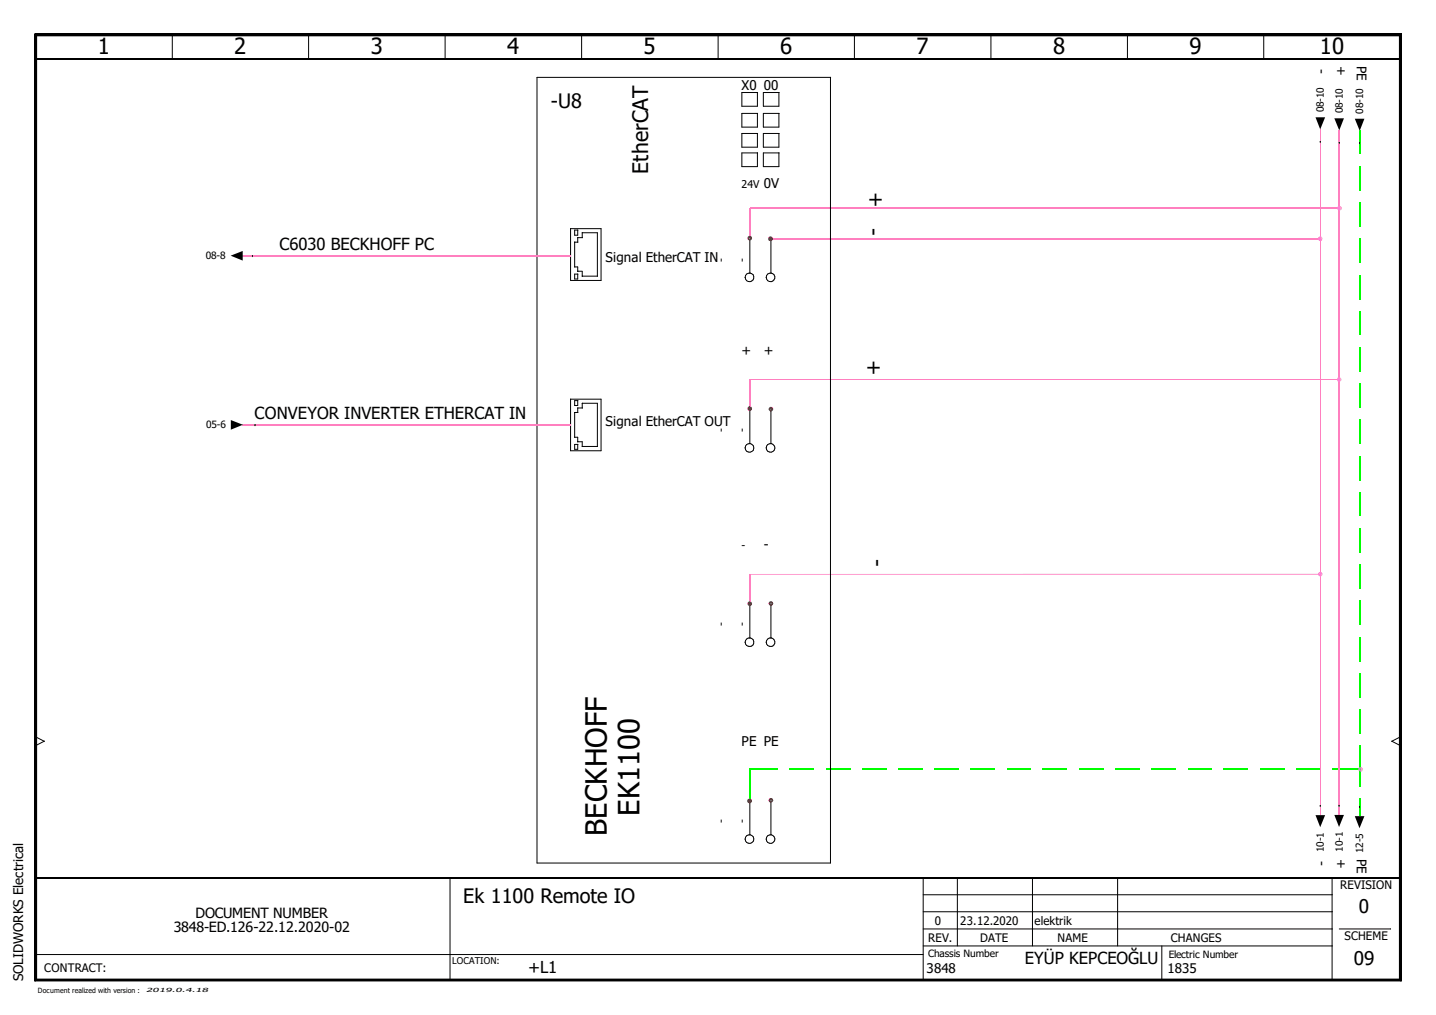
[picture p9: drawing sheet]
<svg xmlns="http://www.w3.org/2000/svg" width="297mm" height="210mm" viewBox="0 0 297 210" stroke-linecap="round" stroke-linejoin="round" font-family="sans-serif">
<path d="M0 0h297v209.9h-297z" fill="none" stroke="#fff" stroke-width=".21"/>
<g fill="none" stroke="#000" stroke-width=".21">
<path d="M7.2 7l.4 .4zM7.2 7h282.6zM7.2 7v195.9zM7.2 7h282.6v195.9h-282.6zM7.6 7.4h281.9zM7.6 7.4v195.1zM7.6 7.4h281.9v195.1h-281.9zM35.7 7.2l-.1 4.9M63.9 7.2l-.1 4.9M92.1 7.2v4.9M120.4 7.2l-.1 4.9M148.6 7.2l-.1 4.9"/>
<path d="M153.5 19.1h3.2v2.9h-3.2zM157.9 19.1h3.2v2.9h-3.2zM171.8 16v162.5h-60.7v-162.5h60.7M176.8 7.2l-.1 4.9M205 7.2v4.9M233.3 7.2l-.1 4.9M261.4 7.2v4.9M289.5 7.4v195.1zM289.8 7l-.3 .4zM289.8 7v195.9zM153.5 27.6h3.2v2.8h-3.2zM153.5 23.5h3.2v2.8h-3.2z"/>
<path d="M153.5 31.6h3.2v2.9h-3.2zM157.9 27.6h3.3l-.1 2.8h-3.2zM157.9 23.5h3.2v2.8h-3.2zM157.9 31.6h3.2v2.9h-3.2zM273.1 29.3h.1M277 29.5h.1M281.3 29.5h.1M52.2 52.9h.1M118 47.3h6.3v10.7h-6.3zM119.5 47.6v1h-.6v-1h.6M119.5 56.7v1h-.6v-1h.6M119.5 50.1h-.6v5.1h.6v.9h.9v1h3.2"/>
<path d="M120.4 49.1v-1h3.2v9M120.5 49.1h-1v1M154.1 57.4h.1M155.1 49.5v7M155.1 56.5a.9 .9 0 0 1 .8 .9 .9 .9 0 0 1-.9 .9 .9 .9 0 0 1-.9-.9M155.1 56.5a.88 .88 0 0 0-1 .9M158.5 57.4h.1M159.5 49.5v7M159.5 56.5a.89 .89 0 0 1 .8 .9 .89 .89 0 0 1-1 .8 .89 .89 0 0 1-.8-.8M159.5 56.5a.88 .88 0 0 0-1 .9M52.7 87.8h.1M118 82.5h6.3v10.7h-6.3z"/>
<path d="M119.5 82.8v1.1h-.6v-1.1h.6M119.5 91.9v1h-.6v-1h.6M119.5 85.3h-.6v5.1h.6v1h.9v.9h3.2M120.4 84.4v-1h3.2v8.9M120.5 84.4h-1v.9M154.1 92.6h.1M155.1 84.8v6.9M155.1 91.7a.91 .91 0 0 1 .9 1 .91 .91 0 0 1-1 .9 .91 .91 0 0 1-.9-1M155.1 91.7a.88 .88 0 0 0-1 .9M158.5 92.6h.1M159.5 84.8v6.9M159.5 91.7a.9 .9 0 0 1 .8 1 .9 .9 0 0 1-.9 .8 .9 .9 0 0 1-.9-.9"/>
<path d="M159.5 91.7a.88 .88 0 0 0-1 .9M154.1 132.8h.1M155.1 125v7M158.5 132.8h.1M159.5 125v7M7.4 152.4l1.7 .9M9.1 153.3l-1.7 .9M9.1 153.3h.1M287.9 153.3l1.8 .9M287.9 153.3h.1M289.6 152.4l-1.7 .9M154.1 173.5h.1"/>
<path d="M155.1 165.7v6.9M155.1 172.6a.9 .9 0 0 1 .8 1 .9 .9 0 0 1-.9 .8 .9 .9 0 0 1-.9-.9M155.1 172.6a.88 .88 0 0 0-1 .9M158.5 173.5h.1M159.5 165.7v6.9M159.5 172.6a.89 .89 0 0 1 .8 1 .89 .89 0 0 1-1 .8 .89 .89 0 0 1-.8-.9M159.5 172.6a.88 .88 0 0 0-1 .9M273.1 166.6h.1M277 166.5h.1M281.2 166.8h.1M7.4 197.4h183.6M93.1 181.5v21.2"/>
<path d="M191 195.6h84.6M191 192.1h84.6M191 188.6h84.6M191 185h84.6M191 181.5v21.2M198.1 181.5l-.1 14.1M213.6 181.5v14.1M231.2 181.5v14.1M240.3 195.6l.1 7.1M275.6 181.5l-.1 21.2M277 192.1h10.7M7.2 202.9h282.6z"/>
<path d="M7.6 202.5l-.4 .4zM7.6 202.5h281.9zM289.5 202.5l.3 .4z"/>
<circle cx="155" cy="132.8" r=".9"/>
<circle cx="159.4" cy="132.8" r=".9"/>
</g>
<path d="M7.2 7.2h282.6M7.2 202.7h282.6" fill="none" stroke="#000" stroke-width=".38"/>
<path d="M7.2 7l.4 .4zM289.8 7l-.3 .4zM272.1 24.3h2l-1 2.5zM276 24.5h2l-1 2.5zM280.2 24.6h2l-.9 2.5zM47.7 52.9l2.5-1v2zM47.7 86.9l2.5 .9-2.5 1.1zM272.1 168.6h2l-1 2.5zM276 168.5h2l-1 2.5zM280.2 168.8h2l-1 2.5zM7.6 202.5l-.4 .4zM289.5 202.5l.3 .4z" fill="#000"/>
<path d="M7.4 7v195.9M7.4 12.1h282.2M289.6 7v195.9M7.4 181.5h282.2" fill="none" stroke="#000" stroke-width=".34"/>
<g fill="none" stroke="#0f0" stroke-width=".25">
<path d="M155.1 159v6.7M155.1 159.1h5.8M163.4 159.1h5M170.9 159.1h4.9M178.3 159.1h5M185.8 159.1h5M193.3 159.1h5M200.8 159.1h5M208.3 159.1h4.9M215.7 159.1h5M223.2 159.1h5M230.7 159.1h5"/>
<path d="M238.2 159.1h5M245.7 159.1h5M253.1 159.1h5M260.6 159.1h5M268.1 159.1h5M275.6 159.1h5.8"/>
</g>
<path d="M273.1 26.7v141.9M277 26.9v141.6M50.2 52.9h67.9M159.4 49.4h113.7M277.1 43.1h-122v6.2M277.1 78.5h-122v6M50.2 87.9h67.9M273.1 118.8h-118v6" fill="none" stroke="#ff7fbf" stroke-width=".21"/>
<g fill="none" stroke="#0f0" stroke-width=".21">
<path d="M281.2 27v4.9M281.2 34.4v5M281.2 41.9v5M281.2 49.4v5M281.2 56.9v5M281.2 64.4v4.9M281.2 71.8v5M281.2 79.3v5M281.2 86.8v5M281.2 94.3v5M281.2 101.8v5M281.2 109.3v5"/>
<path d="M281.2 116.8v5M281.2 124.2v5M281.2 131.7v5M281.2 139.2v5M281.2 146.7v5M281.2 154.2v8.5M281.2 165.2v3.6"/>
</g>
<g fill="#ff7fdf">
<path d="M281.5 159l.3-.3 .1 .4z"/>
<path d="M281.4 158.6l.4 .1-.3 .3z"/>
<path d="M281.1 158.7l.3-.1v.4z"/>
<path d="M281.1 158.7l.3 .4h-.5z"/>
<path d="M280.9 159.1h.5l-.3 .4z"/>
<path d="M281.4 159.1v.5l-.3-.1z"/>
<path d="M281.4 159.1l.4 .4-.4 .1z"/>
<path d="M281.5 159.1h.4l-.1 .4z"/>
<path d="M277.1 43l.3-.3 .2 .4z"/>
<path d="M277.1 42.6l.3 .1-.3 .3z"/>
<path d="M276.7 42.7l.4-.1v.4z"/>
<path d="M276.7 42.7l.3 .4h-.4z"/>
<path d="M276.6 43.1h.4l-.3 .3z"/>
<path d="M277 43.1l.1 .5-.4-.2z"/>
<path d="M277.1 43.1l.3 .3-.3 .2z"/>
<path d="M277.1 43.1h.5l-.2 .3z"/>
<path d="M277 78.4l.4-.3 .1 .4z"/>
<path d="M277 78l.4 .1-.4 .3z"/>
<path d="M276.6 78.1l.4-.1v.4z"/>
<path d="M276.6 78.1l.3 .4h-.4z"/>
<path d="M276.5 78.5h.5l-.4 .3z"/>
<path d="M276.6 78.8l.4-.3v.5z"/>
<path d="M277 78.5l.4 .3-.4 .2z"/>
<path d="M277 78.5h.5l-.1 .3z"/>
<path d="M273.1 118.7l.3-.3 .2 .3z"/>
<path d="M273.1 118.2l.3 .2-.3 .3z"/>
<path d="M272.8 118.4l.3-.2v.5z"/>
<path d="M272.8 118.4l.2 .3h-.4z"/>
<path d="M272.6 118.7l.4 .1-.2 .3z"/>
<path d="M273 118.8l.1 .5-.3-.2z"/>
<path d="M273.1 118.8l.3 .3-.3 .2z"/>
<path d="M273.1 118.7h.5l-.2 .4z"/>
<path d="M273.1 49.3l.3-.3 .2 .4z"/>
<path d="M273.1 48.9l.3 .1-.3 .3z"/>
<path d="M272.8 49l.3-.1v.4z"/>
<path d="M272.8 49l.2 .4h-.4z"/>
<path d="M272.6 49.4h.4l-.2 .3z"/>
<path d="M273 49.4l.1 .5-.3-.2z"/>
<path d="M273.1 49.4l.3 .3-.3 .2z"/>
<path d="M273.1 49.4h.5l-.2 .3z"/>
</g>
<g fill="#a50000">
<path d="M159.5 124.8l.3-.3 .2 .3z"/>
<path d="M159.5 124.3l.3 .2-.3 .3z"/>
<path d="M159.1 124.5l.4-.2v.5z"/>
<path d="M159.1 124.5l.3 .3h-.4z"/>
<path d="M159 124.8h.4l-.3 .3z"/>
<path d="M159.4 124.8l.1 .5-.4-.2z"/>
<path d="M159.5 124.8l.3 .3-.3 .2z"/>
<path d="M159.5 124.8h.5l-.2 .3z"/>
<path d="M159.8 84.2l.2 .4h-.5z"/>
<path d="M159.5 84.1l.3 .1-.3 .4z"/>
<path d="M159.1 84.2l.4-.1v.5z"/>
<path d="M159.1 84.2l.3 .4h-.4z"/>
<path d="M159 84.6l.4 .1-.3 .3z"/>
<path d="M159.4 84.7l.1 .4-.4-.1z"/>
<path d="M159.5 84.7l.3 .3-.3 .1z"/>
<path d="M159.5 84.6h.5l-.2 .4z"/>
<path d="M159.8 165.1l.2 .4h-.5z"/>
<path d="M159.5 165l.3 .1-.3 .4z"/>
<path d="M159.1 165.1l.4-.1v.4z"/>
<path d="M159.1 165.1l.3 .4h-.4z"/>
<path d="M159 165.5l.4 .1-.3 .3z"/>
<path d="M159.4 165.6l.1 .4-.4-.1z"/>
<path d="M159.5 165.6l.3 .3-.3 .1z"/>
<path d="M159.5 165.5h.5l-.2 .4z"/>
<path d="M159.7 49l.2 .4h-.5z"/>
<path d="M159.4 48.9l.3 .1-.3 .3z"/>
<path d="M159 49l.4-.1v.4z"/>
<path d="M159 49l.3 .4h-.4z"/>
<path d="M158.9 49.4h.4l-.3 .3z"/>
<path d="M159.3 49.4l.1 .5-.4-.2z"/>
<path d="M159.4 49.4l.3 .3-.3 .2z"/>
<path d="M159.4 49.4h.5l-.2 .3z"/>
<path d="M155.1 124.8l.3-.3 .2 .3z"/>
<path d="M155.1 124.3l.3 .2-.3 .3z"/>
<path d="M154.7 124.5l.4-.2v.5z"/>
<path d="M154.7 124.5l.4 .3h-.5z"/>
<path d="M154.6 124.8l.5 .1-.4 .3z"/>
<path d="M154.7 125.2l.4-.3v.4z"/>
<path d="M155.1 124.9l.3 .3-.3 .1z"/>
<path d="M155.1 124.9l.5-.1-.2 .4z"/>
<path d="M155.1 49.2l.3-.3 .2 .4z"/>
<path d="M155.1 48.8l.3 .1-.3 .3z"/>
<path d="M154.7 48.9l.4-.1v.4z"/>
<path d="M154.7 48.9l.3 .4h-.4z"/>
<path d="M154.6 49.3h.5l-.4 .3z"/>
<path d="M154.7 49.6l.4-.3v.4z"/>
<path d="M155.1 49.3l.3 .3-.3 .1z"/>
<path d="M155.1 49.3h.5l-.2 .3z"/>
<path d="M155.1 84.5l.3-.3 .2 .3z"/>
<path d="M155.1 84l.3 .2-.3 .3z"/>
<path d="M154.7 84.2l.4-.2v.5z"/>
<path d="M154.7 84.2l.4 .3h-.5z"/>
<path d="M154.6 84.5h.5l-.4 .3z"/>
<path d="M154.7 84.8l.4-.3v.5z"/>
<path d="M155.1 84.5l.3 .3-.3 .2z"/>
<path d="M155.1 84.5h.5l-.2 .3z"/>
<path d="M155.4 165.3l.2 .4h-.5z"/>
<path d="M155.1 165.1l.3 .2-.3 .3z"/>
<path d="M154.7 165.3l.4-.2v.5z"/>
<path d="M154.7 165.3l.3 .4h-.4z"/>
<path d="M154.6 165.7h.4l-.3 .3z"/>
<path d="M154.7 166l.4-.3v.5z"/>
<path d="M155.1 165.7l.3 .3-.3 .2z"/>
<path d="M155.1 165.7h.5l-.2 .3z"/>
</g>
<g font-size="6">
<text x="125.5" y="172.9" transform="rotate(-90 125.5 172.9)">BECKHOFF</text>
<text x="132.3" y="168.7" transform="rotate(-90 132.3 168.7)">EK1100</text>
</g>
<g font-size="4.6">
<text x="20.2" y="11.3">1</text>
<text x="48.5" y="11.3">2</text>
<text x="76.7" y="11.3">3</text>
<text x="104.9" y="11.3">4</text>
<text x="133.1" y="11.3">5</text>
<text x="161.4" y="11.3">6</text>
<text x="189.6" y="11.3">7</text>
<text x="217.8" y="11.3">8</text>
<text x="246" y="11.3">9</text>
<text x="273" y="11.3">10</text>
</g>
<g font-size="4.4">
<text x="134.1" y="35.9" transform="rotate(-90 134.1 35.9)">EtherCAT</text>
<text x="179.7" y="39.6" transform="rotate(90 179.7 39.6)">+</text>
<text x="179.3" y="47.2" transform="rotate(90 179.3 47.2)">-</text>
<text x="179.3" y="74.4" transform="rotate(90 179.3 74.4)">+</text>
<text x="180.1" y="115.7" transform="rotate(90 180.1 115.7)">-</text>
</g>
<g font-size="4.1">
<text x="114" y="22.3">-U8</text>
<text x="95.8" y="186.7">Ek 1100 Remote IO</text>
</g>
<g font-size="3.9">
<text x="281.1" y="188.8">0</text>
<text x="280" y="199.5">09</text>
</g>
<g font-size="3.4">
<text x="57.8" y="51.7">C6030 BECKHOFF PC</text>
<text x="52.7" y="86.6">CONVEYOR INVERTER ETHERCAT IN</text>
<text x="109.3" y="201.1">+L1</text>
<text x="212" y="199.4">EYÜP KEPCEOĞLU</text>
</g>
<g font-size="2.9">
<text x="40.5" y="189.8">DOCUMENT NUMBER</text>
<text x="35.9" y="192.7">3848-ED.126-22.12.2020-02</text>
</g>
<g font-size="2.8">
<text x="153.4" y="18.6">X0</text>
<text x="158" y="18.6">00</text>
<text x="158" y="38.9">0V</text>
<text x="125.3" y="54.3">Signal EtherCAT IN</text>
<text x="153.4" y="73.4">+</text>
<text x="158" y="73.4">+</text>
<text x="125.3" y="88.2">Signal EtherCAT OUT</text>
<text x="158" y="113.6">-</text>
<text x="153.4" y="154.3">PE PE</text>
</g>
<g font-size="2.7">
<text x="272.5" y="14.4" transform="rotate(90 272.5 14.4)">-</text>
<text x="276.6" y="13.7" transform="rotate(90 276.6 13.7)">+</text>
<text x="280.7" y="13.7" transform="rotate(90 280.7 13.7)">PE</text>
<text x="272.5" y="178.1" transform="rotate(90 272.5 178.1)">-</text>
<text x="276.5" y="177.5" transform="rotate(90 276.5 177.5)">+</text>
<text x="280.7" y="177.5" transform="rotate(90 280.7 177.5)">PE</text>
<text x="4.8" y="202.9" transform="rotate(-90 4.8 202.9)">SOLIDWORKS Electrical</text>
<text x="191.7" y="201.1">3848</text>
<text x="241.5" y="201.3">1835</text>
</g>
<g font-size="2.4">
<text x="277.2" y="183.9">REVISION</text>
<text x="193.4" y="191.3">0</text>
<text x="198.6" y="191.3">23.12.2020</text>
<text x="214" y="191.3">elektrik</text>
<text x="192" y="194.7">REV.</text>
<text x="202.7" y="194.7">DATE</text>
<text x="218.8" y="194.7">NAME</text>
<text x="242.2" y="194.7">CHANGES</text>
<text x="278.1" y="194.4">SCHEME</text>
<text x="9.1" y="200.9">CONTRACT:</text>
</g>
<g font-size="2.2">
<text x="153.4" y="38.9">24V</text>
<text x="149.9" y="54.1" transform="rotate(-90 149.9 54.1)">-</text>
<text x="154.3" y="54.1" transform="rotate(-90 154.3 54.1)">-</text>
<text x="149.9" y="89.4" transform="rotate(-90 149.9 89.4)">-</text>
<text x="154.3" y="89.4" transform="rotate(-90 154.3 89.4)">-</text>
<text x="153.4" y="113.6">-</text>
<text x="149.9" y="129.5" transform="rotate(-90 149.9 129.5)">-</text>
<text x="154.3" y="129.5" transform="rotate(-90 154.3 129.5)">-</text>
<text x="149.9" y="170.3" transform="rotate(-90 149.9 170.3)">-</text>
<text x="154.3" y="170.3" transform="rotate(-90 154.3 170.3)">-</text>
</g>
<g font-size="2.1">
<text x="273.9" y="23.2" transform="rotate(-90 273.9 23.2)">08-10</text>
<text x="277.7" y="23.5" transform="rotate(-90 277.7 23.5)">08-10</text>
<text x="282" y="23.5" transform="rotate(-90 282 23.5)">08-10</text>
<text x="42.6" y="53.6">08-8</text>
<text x="42.6" y="88.6">05-6</text>
<text x="273.9" y="176.2" transform="rotate(-90 273.9 176.2)">10-1</text>
<text x="277.7" y="176.1" transform="rotate(-90 277.7 176.1)">10-1</text>
<text x="282" y="176.4" transform="rotate(-90 282 176.4)">12-5</text>
<text x="192" y="198">Chassis Number</text>
<text x="241.8" y="198.1">Electric Number</text>
</g>
<text font-size="1.9" x="93.5" y="199.3">LOCATION:</text>
<text font-size="1.5" x="7.8" y="205.3">Document realized with version :</text>
<text font-size="1.2" x="30.3" y="205.2">2019.0.4.18</text>
</svg>
